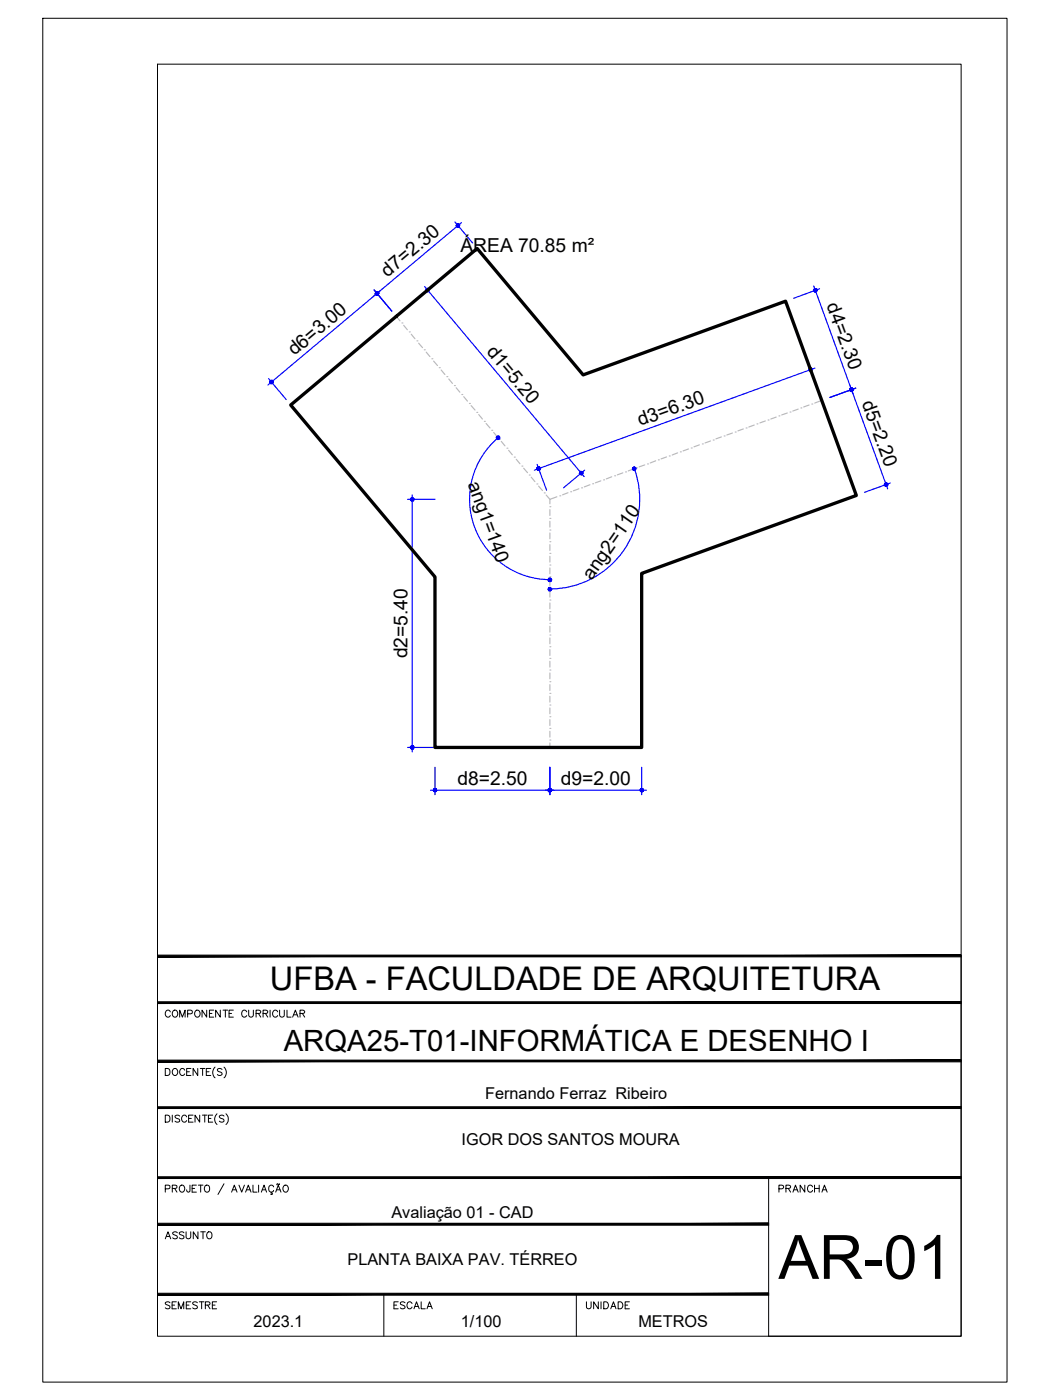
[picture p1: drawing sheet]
<svg xmlns="http://www.w3.org/2000/svg" width="229mm" height="305mm" viewBox="0 0 229 305" stroke-linecap="round" stroke-linejoin="round" font-family="sans-serif">
<!-- layer: ARQ_EIXO CINZA 04 -->
<g fill="none" stroke="#bababa" stroke-width=".25">
<path d="M86.3 68.9l.8 1M87.5 70.3h.1M87.9 70.8l.8 1M89.1 72.3h.1M89.5 72.8l.8 .9M90.8 74.2h.1M91.1 74.7l.9 1M92.4 76.2h.1M92.8 76.7l.8 .9M94 78.1h.1M94.4 78.6l.8 1M95.6 80.1h.1"/>
<path d="M96.1 80.6l.8 .9M97.3 82h.1M97.7 82.5l.8 1M98.9 83.9h.1M99.3 84.4l.8 1M100.5 85.9h.1M101 86.4l.8 .9M102.2 87.8h.1M102.6 88.3l.8 1M103.8 89.8h.1M104.2 90.3l.8 .9M105.5 91.7h.1"/>
<path d="M105.8 92.2l.9 1M107.1 93.7h.1M107.5 94.1l.8 1M108.7 95.6h.1M109.1 96.1l.8 1M110.4 97.6h.1M110.7 98l.8 1M112 99.5h.1M112.4 100l.8 1M145.1 99.5l-1.2 .4M145.7 99.3h.1M147.5 98.6l-1.2 .5"/>
<path d="M148.1 98.4h.1M149.9 97.7l-1.2 .5M150.5 97.5h.1M152.3 96.9l-1.2 .4M152.9 96.6h.1M154.7 96l-1.2 .4M155.3 95.8h.1M157.1 95.1l-1.2 .4M157.6 94.9h.1M159.5 94.3l-1.3 .4M160.1 94.1h.1M161.8 93.4l-1.1 .4"/>
<path d="M162.4 93.2h.1M164.2 92.5l-1.2 .5M164.8 92.3h.1M166.6 91.7l-1.2 .4M167.2 91.4h.1M169 90.8l-1.2 .4M169.6 90.6h.1M171.4 89.9l-1.2 .4M172 89.7h.1M173.8 89.1l-1.2 .4M174.4 88.8h.1M176.1 88.2l-1.1 .4"/>
<path d="M176.7 88h.1M178.9 87.2l-1.5 .6M113.6 101.5h.1M114 101.9l.9 1M115.2 103.4h.1M115.7 103.9l.8 1M116.9 105.4h.1M117.3 105.8l.8 1M118.5 107.3h.1M118.9 107.8l.8 .9M119.7 117.9h.1M119.7 115.4h.1"/>
<path d="M119.7 112.9h.1M119.7 110.3h.1M119.7 111v1.2M119.7 113.5v1.3M119.7 116v1.3M119.7 118.6v1.2M121.2 108.2l-1.5 .5v1M121.9 108h.1M123.7 107.3l-1.2 .4M124.2 107.1h.1M126 106.4l-1.2 .4M126.6 106.2h.1"/>
<path d="M128.4 105.5l-1.2 .5M129 105.3h.1M130.8 104.7l-1.2 .4M131.4 104.5h.1M133.2 103.8l-1.2 .5M133.8 103.6h.1M135.6 103l-1.2 .4M136.2 102.7h.1M138 102.1l-1.2 .4M138.6 101.9h.1M140.4 101.2l-1.3 .4M141 101h.1"/>
<path d="M142.7 100.3l-1.1 .5M143.3 100.1h.1M119.7 138.3h.1M119.7 135.7h.1M119.7 133.2h.1M119.7 130.6h.1M119.7 128.1h.1M119.7 125.6h.1M119.7 123h.1M119.7 120.5h.1M119.7 121.1v1.3M119.7 123.7v1.2"/>
<path d="M119.7 126.2v1.3M119.7 128.7v1.3M119.7 131.3v1.2M119.7 133.8v1.3M119.7 136.4v1.2M119.7 138.9v1.3M119.7 158.6h.1M119.7 156h.1M119.7 153.5h.1M119.7 151h.1M119.7 148.4h.1M119.7 145.9h.1"/>
<path d="M119.7 143.3h.1M119.7 140.8h.1M119.7 141.4v1.3M119.7 144v1.2M119.7 146.5v1.3M119.7 149.1v1.2M119.7 151.6v1.3M119.7 154.1v1.3M119.7 156.7v1.2M119.7 159.2v1.3M119.7 161.1h.1M119.7 161.8v.9"/>
</g>
<!-- layer: COTA AZUL -->
<g fill="none" stroke="#00f" stroke-width=".25">
<path d="M99.1 48.3l3.8 4.6M100.5 48.5l-19.2 16M81.4 63.1l3.9 4.6M82.8 63.2l-24.5 20.6M92.5 62.4l34.7 41.4M93.9 62.5l-4.6 3.9M176.1 79.5l2.1 5.7M177.2 62.3l16.1 44.1M178.4 62.9l-5.6 2M58.5 82.4l3.8 4.6M108.5 95.3a17.5 17.5 0 0 0-5.2 19.4 17.5 17.5 0 0 0 16.4 11.5M177.4 80.1l-61.1 22.3"/>
<path d="M186.3 84.5l-5.6 2M88.7 108.7h6M89.7 107.7v56M116.9 101.1l2.1 5.6M127.3 102.4l-4.6 3.8M138.1 102a19.5 19.5 0 0 1-18.4 26.2M193.8 105.2l-5.6 2M88.7 162.7h6M93.7 172h47M94.7 167v6M119.7 167v6M139.7 167v6"/>
</g>
<!-- layer: 0 -->
<g fill="#00f" stroke="#00f" stroke-width=".22">
<path d="M92.9 62.9l-.1 .1 .3 .2zM92.8 63l.3 .2h-.3zM92.8 63.2v.2l.3-.2z"/>
<path d="M92.8 63.4l.2 .1 .1-.3zM93.1 63.2l.1 .3h-.2zM93.1 63.2l.1 .3h.1z"/>
<path d="M93.1 63.2l.2 .3 .2-.2zM93.1 63.2l.4-.1v.2zM93.1 63.2l.4-.1-.1-.2z"/>
<path d="M93.2 62.8l-.1 .4 .3-.3zM93 62.8h.2l-.1 .4zM92.9 62.9l.2 .3-.1-.4z"/>
<path d="M126.5 103l.3 .3 .1-.2zM126.5 103h.4v.1zM126.5 103h.4l-.1-.3z"/>
<path d="M126.7 102.7l-.2 .3 .3-.3zM126.4 102.6l.3 .1-.2 .3zM126.3 102.7l.2 .3-.1-.4z"/>
<path d="M126.3 102.7l-.1 .2 .3 .1zM126.2 102.9l.3 .1-.3 .1zM126.2 103.1v.2l.3-.3z"/>
<path d="M126.2 103.3h.2l.1-.3zM126.5 103l.1 .4-.2-.1zM126.5 103l.1 .4 .2-.1z"/>
<path d="M89.6 108.4l.1 .3v-.4zM89.4 108.5l.2-.1 .1 .3zM89.4 108.5v.2h.3z"/>
<path d="M89.4 108.7v.2l.3-.2zM89.4 108.9l.3-.2-.1 .4zM89.7 108.7l-.1 .4h.1z"/>
<path d="M89.7 108.7v.4h.3zM89.7 108.7l.4 .2-.1 .2zM89.7 108.7l.4 .2v-.2z"/>
<path d="M89.7 108.7h.4v-.2zM90 108.4l.1 .1-.4 .2zM89.7 108.3v.4l.3-.3z"/>
<path d="M89.7 162.7v.4h.3zM89.7 162.7l.4 .2-.1 .2zM89.7 162.7l.4 .2v-.2z"/>
<path d="M89.7 162.7h.4v-.2zM90 162.4l.1 .1-.4 .2zM89.7 162.3v.4l.3-.3z"/>
<path d="M89.6 162.4l.1 .3v-.4zM89.4 162.5l.2-.1 .1 .3zM89.4 162.5v.2h.3z"/>
<path d="M89.4 162.7v.2l.3-.2zM89.4 162.9l.3-.2-.1 .4zM89.7 162.7l-.1 .4h.1z"/>
<path d="M116.9 102.2l.1 .1 .3-.3zM117.3 102l-.1 .4-.2-.1zM117.3 102l-.1 .4h.2z"/>
<path d="M117.3 102l.1 .4 .2-.1zM117.3 102l.3 .1v.2zM117.3 102l.3 .1v-.2z"/>
<path d="M117.5 101.7l-.2 .3 .3-.1zM117.3 101.6l.2 .1-.2 .3zM117.1 101.7l.2 .3v-.4z"/>
<path d="M117 101.8l.3 .2-.2-.3zM117 101.8l.3 .2-.4-.1zM116.9 101.9v.3l.4-.2z"/>
<path d="M176.7 80.2l-.2 .3 .3-.2zM176.5 80.1l.2 .1-.2 .3zM176.4 80.1l.1 .4v-.4z"/>
<path d="M176.2 80.2l.3 .3-.1-.4zM176.2 80.2l.3 .3-.4-.1zM176.1 80.4v.2l.4-.1z"/>
<path d="M176.1 80.6l.1 .2 .3-.3zM176.5 80.5l-.1 .4-.2-.1zM176.5 80.5l-.1 .4 .2-.1z"/>
<path d="M176.5 80.5l.1 .3 .1-.1zM176.5 80.5l.3 .1-.1 .1zM176.5 80.5l.3 .1v-.3z"/>
<path d="M177.2 63l.3 .2-.1-.3zM177.2 63l.3 .2h-.4zM177.1 63.2l.1 .1 .3-.1z"/>
<path d="M177.2 63.3l.1 .2 .2-.3zM177.5 63.2v.4l-.2-.1zM177.5 63.2v.4h.1z"/>
<path d="M177.5 63.2l.1 .4 .2-.1zM177.5 63.2l.4 .1-.1 .2zM177.5 63.2l.4 .1v-.2z"/>
<path d="M177.8 62.9l-.3 .3 .4-.1zM177.6 62.9h.2l-.3 .3zM177.4 62.9l.1 .3 .1-.3z"/>
<path d="M185.4 84.8l.1 .4 .2-.2zM185.4 84.8l.4 .1-.1 .1zM185.4 84.8l.4 .1-.1-.2z"/>
<path d="M185.6 84.5l-.2 .3 .3-.1zM185.5 84.5h.1l-.2 .3zM185.3 84.5l.1 .3 .1-.3z"/>
<path d="M185.1 84.6l.3 .2-.1-.3zM185.1 84.6l.3 .2h-.4zM185 84.8v.2l.4-.2z"/>
<path d="M185 85l.1 .1 .3-.3zM185.4 84.8l-.1 .4-.2-.1zM185.4 84.8l-.1 .4h.2z"/>
<path d="M185.1 84.6l.3 .2-.1-.3zM185.1 84.6l.3 .2h-.4zM185 84.8v.2l.4-.2z"/>
<path d="M185 85l.1 .1 .3-.3zM185.4 84.8l-.1 .4-.2-.1zM185.4 84.8l-.1 .4h.2z"/>
<path d="M185.4 84.8l.1 .4 .2-.2zM185.4 84.8l.4 .1-.1 .1zM185.4 84.8l.4 .1-.1-.2z"/>
<path d="M185.6 84.5l-.2 .3 .3-.1zM185.5 84.5h.1l-.2 .3zM185.3 84.5l.1 .3 .1-.3z"/>
<path d="M192.9 105.5l.1 .3 .2-.1zM192.9 105.5l.4 .1-.1 .1zM192.9 105.5l.4 .1v-.2z"/>
<path d="M193.1 105.2l-.2 .3 .4-.1zM193 105.1l.1 .1-.2 .3zM192.8 105.2l.1 .3 .1-.4z"/>
<path d="M192.6 105.2l.3 .3-.1-.3zM192.6 105.2l.3 .3h-.4zM192.5 105.5v.1l.4-.1z"/>
<path d="M192.5 105.6l.2 .2 .2-.3zM192.9 105.5l-.1 .4-.1-.1zM192.9 105.5l-.1 .4 .2-.1z"/>
<path d="M82.2 63.5l-.1 .4 .3-.3zM82 63.5h.2l-.1 .4zM81.8 63.6l.3 .3-.1-.4z"/>
<path d="M81.8 63.6l-.1 .2 .4 .1zM81.7 63.8l.4 .1-.4 .1zM81.7 64l.1 .1 .3-.2z"/>
<path d="M81.8 64.1l.2 .1 .1-.3zM82.1 63.9v.4l-.1-.1zM82.1 63.9v.4l.2-.1z"/>
<path d="M82.1 63.9l.2 .3 .1-.2zM82.1 63.9l.4-.1-.1 .2zM82.1 63.9l.4-.1-.1-.2z"/>
<path d="M58.8 83.4l.2 .1 .1-.3zM59.1 83.2l.1 .3h-.2zM59.1 83.2l.1 .3 .2-.1z"/>
<path d="M59.1 83.2l.3 .2v-.1zM59.1 83.2l.4-.1-.1 .2zM59.1 83.2l.4-.1-.1-.2z"/>
<path d="M59.2 82.8l-.1 .4 .3-.3zM59 82.8h.2l-.1 .4zM58.8 82.9l.3 .3-.1-.4z"/>
<path d="M58.8 82.9v.2l.3 .1zM58.8 83.1l.3 .1h-.4zM58.7 83.2l.1 .2 .3-.2z"/>
<path d="M81.8 64.1l.2 .1 .1-.3zM82.1 63.9v.4l-.1-.1zM82.1 63.9v.4l.2-.1z"/>
<path d="M82.1 63.9l.2 .3 .1-.2zM82.1 63.9l.4-.1-.1 .2zM82.1 63.9l.4-.1-.1-.2z"/>
<path d="M82.2 63.5l-.1 .4 .3-.3zM82 63.5h.2l-.1 .4zM81.8 63.6l.3 .3-.1-.4z"/>
<path d="M81.8 63.6l-.1 .2 .4 .1zM81.7 63.8l.4 .1-.4 .1zM81.7 64l.1 .1 .3-.2z"/>
<path d="M99.8 48.8l-.1 .3 .3-.2zM99.7 48.7l.1 .1-.1 .3zM99.4 48.8l.3 .3v-.4z"/>
<path d="M99.4 48.8v.2l.3 .1zM99.4 49l.3 .1h-.4zM99.3 49.1l.1 .3 .3-.3z"/>
<path d="M99.4 49.4h.2l.1-.3zM99.7 49.1l.1 .4-.2-.1zM99.7 49.1l.1 .4 .1-.1z"/>
<path d="M99.7 49.1l.2 .3 .1-.2zM99.7 49.1l.4-.1-.1 .2zM99.7 49.1l.4-.1-.1-.1z"/>
<path d="M119.7 172h.4l-.1-.2zM119.9 171.7l.1 .1-.3 .2zM119.7 171.7v.3l.2-.3z"/>
<path d="M119.5 171.7l.2 .3v-.3zM119.5 171.7l.2 .3-.3-.2zM119.4 171.8l-.1 .2h.4z"/>
<path d="M119.3 172l.1 .2 .3-.2zM119.4 172.2l.3-.2-.2 .3zM119.7 172l-.2 .3 .2 .1z"/>
<path d="M119.7 172v.4l.2-.1zM119.7 172l.3 .2-.1 .1zM119.7 172l.3 .2 .1-.2z"/>
<path d="M94.3 172l.1 .2 .3-.2zM94.4 172.2l.3-.2-.2 .3zM94.7 172l-.2 .3 .2 .1z"/>
<path d="M94.7 172v.4l.2-.1zM94.7 172l.3 .2-.1 .1zM94.7 172l.3 .2 .1-.2z"/>
<path d="M94.7 172h.4l-.1-.2zM94.9 171.7l.1 .1-.3 .2zM94.7 171.7v.3l.2-.3z"/>
<path d="M94.5 171.7l.2 .3v-.3zM94.5 171.7l.2 .3-.3-.2zM94.4 171.8l-.1 .2h.4z"/>
<path d="M139.7 172h.4l-.1-.2zM139.9 171.7l.1 .1-.3 .2zM139.7 171.7v.3l.2-.3z"/>
<path d="M139.5 171.7l.2 .3v-.3zM139.5 171.7l.2 .3-.3-.2zM139.4 171.8l-.1 .2h.4z"/>
<path d="M139.3 172l.1 .2 .3-.2zM139.4 172.2l.3-.2-.2 .3zM139.7 172l-.2 .3 .2 .1z"/>
<path d="M139.7 172v.4l.2-.1zM139.7 172l.3 .2-.1 .1zM139.7 172l.3 .2 .1-.2z"/>
<path d="M119.3 172l.1 .2 .3-.2zM119.4 172.2l.3-.2-.2 .3zM119.7 172l-.2 .3 .2 .1z"/>
<path d="M119.7 172v.4l.2-.1zM119.7 172l.3 .2-.1 .1zM119.7 172l.3 .2 .1-.2z"/>
<path d="M119.7 172h.4l-.1-.2zM119.9 171.7l.1 .1-.3 .2zM119.7 171.7v.3l.2-.3z"/>
<path d="M119.5 171.7l.2 .3v-.3zM119.5 171.7l.2 .3-.3-.2zM119.4 171.8l-.1 .2h.4z"/>
<path d="M108.6 95l-.1 .3 .3-.2zM108.4 95h.2l-.1 .3zM108.2 95l.3 .3-.1-.3z"/>
<path d="M108.2 95l-.1 .2 .4 .1zM108.1 95.2l.4 .1-.4 .1zM108.1 95.4l.1 .1 .3-.2z"/>
<path d="M108.2 95.5l.1 .2 .2-.4zM108.5 95.3v.4h-.2zM108.5 95.3v.4l.2-.1z"/>
<path d="M108.5 95.3l.2 .3 .1-.2zM108.5 95.3h.3v.1zM108.5 95.3h.3v-.2z"/>
<path d="M119.7 126.2h.4l-.1-.1zM119.9 125.9l.1 .2-.3 .1zM119.7 125.9v.3l.2-.3z"/>
<path d="M119.5 125.9l.2 .3v-.3zM119.5 125.9l.2 .3-.3-.1zM119.4 126.1l-.1 .1h.4z"/>
<path d="M119.3 126.2l.1 .2 .3-.2zM119.4 126.4l.3-.2-.2 .4zM119.7 126.2l-.2 .4h.2z"/>
<path d="M119.7 126.2v.4h.2zM119.7 126.2l.3 .2-.1 .2zM119.7 126.2l.3 .2 .1-.2z"/>
<path d="M119.3 128.3l.1 .1 .3-.1zM119.4 128.4l.3-.1-.2 .3zM119.7 128.3l-.2 .3 .2 .1z"/>
<path d="M119.7 128.3v.4l.2-.1zM119.7 128.3l.3 .1-.1 .2zM119.7 128.3l.3 .1 .1-.1z"/>
<path d="M119.7 128.3h.4l-.1-.2zM119.9 127.9l.1 .2-.3 .2zM119.7 127.9v.4l.2-.4z"/>
<path d="M119.5 127.9l.2 .4v-.4zM119.5 127.9l.2 .4-.3-.2zM119.4 128.1l-.1 .2h.4z"/>
<path d="M137.8 101.8l.3 .2-.1-.3zM137.8 101.8l.3 .2h-.4zM137.7 102v.2l.4-.2z"/>
<path d="M137.7 102.2l.1 .1 .3-.3zM138.1 102l-.1 .4-.2-.1zM138.1 102l-.1 .4h.2z"/>
<path d="M138.1 102l.1 .4 .1-.1zM138.1 102l.3 .1-.1 .2zM138.1 102l.3 .1v-.2z"/>
<path d="M138.3 101.8l-.2 .2 .3-.1zM138.1 101.7l.2 .1-.2 .2zM138 101.7l.1 .3v-.3z"/>
</g>
<path d="M63.3 88.2l40.6-34.1 23.1 27.5 44-16 15.4 42.3-46.7 16.9v37.9h-45v-37.1z" fill="none" stroke="#000" stroke-width=".72"/>
<!-- layer: MRG_EXTERNA -->
<path d="M9.3 4h209.9v296.9h-209.9z" fill="none" stroke="#000" stroke-width=".22"/>
<!-- layer: MRG_INTERNA -->
<path d="M34.3 14h175v276.9h-175z" fill="none" stroke="#000" stroke-width=".22"/>
<!-- layer: SIMB_01 -->
<g fill="#000" stroke="#000" stroke-width=".22">
<path d="M34.3 218.1v.4l175-.4zM34.3 218.5l175-.4v.4z"/>
<path d="M34.3 207.9v.4l175-.4zM34.3 208.3l175-.4v.4z"/>
<path d="M34.3 230.8v.4l175-.4zM34.3 231.2l175-.4v.4z"/>
<path d="M34.3 256.2v.4l175-.4zM34.3 256.6l175-.4v.4z"/>
<path d="M34.3 241v.3l175-.3zM34.3 241.3l175-.3v.3z"/>
<path d="M34.3 266.3v.4l133-.4zM34.3 266.7l133-.4v.4z"/>
<path d="M34.3 282h133v-.4zM34.3 281.6h133l-133 .4z"/>
</g>
<g fill="none" stroke="#000" stroke-width=".22">
<path d="M45 219.9v1.5l-1-1.5v1.5M46.5 219.9h-.9v1.5h.9M48 219.9v1.5l-1.1-1.5v1.5M48.6 219.9h1M49.1 219.9v1.5M50.8 219.9h-.9v1.5h.9M54.1 219.9v1.1l.5 .4h.3l.3-.4v-1.1M58.8 219.9v1.5M60.9 219.9v1.1l.4 .4 .5-.2 .1-1.3M62.5 219.9v1.5h.9M209.3 208.1v82.8h-42v-34.5M36 232.6h.5a.82 .82 0 0 1 .5 .8 .82 .82 0 0 1-.5 .7h-.5z"/>
<path d="M37.1 220.3a.56 .56 0 0 0-.7-.4 .56 .56 0 0 0-.4 .6 .63 .63 0 0 0 .2 .8 .63 .63 0 0 0 .9-.2M37.7 220.1a.72 .72 0 0 1 1 .2 .72 .72 0 0 1-.3 1.1 .72 .72 0 0 1-.9-.4 .72 .72 0 0 1 .2-.9zM37.7 232.8a.72 .72 0 0 1 1 .2 .72 .72 0 0 1-.3 1.1 .72 .72 0 0 1-.9-.4 .72 .72 0 0 1 .2-.9zM39.1 221.4v-1.5l.6 1.5 .6-1.5v1.5M40.2 233a.56 .56 0 0 0-.6-.4 .56 .56 0 0 0-.5 .6 .63 .63 0 0 0 .3 .8 .63 .63 0 0 0 .8-.2M40.6 233.3h.6M40.9 220.7l.9-.1v-.5l-.3-.2h-.6v1.5M41.6 232.6h-1v1.5h1M42.7 220a.71 .71 0 0 1 .9 .7 .71 .71 0 0 1-.9 .7l-.3-.5v-.4zM43.1 232.6v1.5l-1.1-1.5v1.5M43.6 232.6h1M44.1 232.6v1.5"/>
<path d="M44.9 233.3h.6M45.6 220.6h.5M45.9 232.6h-1v1.5h1M46.8 232.3a1.57 1.57 0 0 0 0 2.4M48.3 232.8l-.3-.2-.7 .2 .2 .4 .5 .2 .3 .3v.2l-.3 .2-.7-.2M48.8 232.3a1.57 1.57 0 0 1 0 2.4M49.9 220.6h.5M53.7 220.3a.56 .56 0 0 0-.6-.4 .56 .56 0 0 0-.5 .6 .63 .63 0 0 0 .3 .8 .63 .63 0 0 0 .8-.2M55.8 220.6h.8l.2-.4-.4-.3h-.6v1.5M56.3 220.6l.5 .8M57.3 220.6h.8l.2-.4-.4-.3h-.6v1.5M57.8 220.6l.5 .8"/>
<path d="M60.5 220.3a.56 .56 0 0 0-.7-.4 .56 .56 0 0 0-.4 .6 .63 .63 0 0 0 .2 .8 .63 .63 0 0 0 .9-.2M63.7 221.4l.6-1.5 .6 1.5M63.9 220.9h.7M65.3 220.6h.9l.1-.4-.3-.3h-.7v1.5M65.8 220.6l.5 .8M36 242.8h.5a.82 .82 0 0 1 .5 .7 .82 .82 0 0 1-.5 .8h-.5zM36 258.8l.9-.1 .1-.6-1-.1v1.5M37.5 258.7l1-.1v-.5l-1-.1v1.5M37.5 242.8v1.5M38 258.7l.5 .8M39.1 243l-.3-.2-.7 .2 .2 .4 .7 .3 .1 .2v.2l-.3 .2-.7-.2M39.2 258.2a.72 .72 0 0 1 1 .2 .72 .72 0 0 1-.3 1.1 .72 .72 0 0 1-.9-.4 .72 .72 0 0 1 .2-.9z"/>
<path d="M40.6 243.2a.56 .56 0 0 0-.6-.4 .56 .56 0 0 0-.5 .6 .63 .63 0 0 0 .3 .8 .63 .63 0 0 0 .8-.2M41.1 243.5h.6M41.4 258l-.1 1.4-.4 .1-.2-.1-.1-.4M41.8 258.7h.6M42 242.8h-.9v1.5h.9M42.8 258h-1v1.5h1M43.2 258h1M43.5 242.8v1.5l-1-1.5v1.5M43.7 258v1.5M44.1 242.8h1M44.6 242.8v1.5M44.6 258.2a.63 .63 0 0 1 .8-.1 .63 .63 0 0 1 .2 .9 .57 .57 0 0 1-.5 .6 .57 .57 0 0 1-.6-.6z"/>
<path d="M45.4 243.5h.5M46.3 242.8h-.9v1.5h.9M47.2 242.5a1.57 1.57 0 0 0 0 2.3M48.8 243l-.4-.2-.6 .2 .1 .4 .7 .3 .2 .2v.2l-.4 .2-.6-.2M48.8 257.7l-1.3 2.4M49.2 242.5a1.57 1.57 0 0 1 0 2.3M50.4 259.5l.6-1.5 .6 1.5M50.7 259h.7M52 258l.6 1.5 .6-1.5M53.5 259.5l.6-1.5 .6 1.5M53.7 259h.7M55.1 258v1.5h.9"/>
<path d="M56.3 258v1.5M56.9 259.5l.6-1.5 .5 1.5M57.1 259h.7M59.1 259.5v.3l.2 .2h-.4M59.6 258.4a.6 .6 0 0 0-.9-.3 .6 .6 0 0 0-.2 .9 .54 .54 0 0 0 .4 .5 .54 .54 0 0 0 .7-.3M60 259.5l.6-1.5 .6 1.5M60.2 259h.8M60.3 257.8l-.1 .1M60.3 257.8h.2M60.5 257.8l.1 .1M60.6 257.9h.2M60.9 257.7l-.1 .2"/>
<path d="M61.8 258.2a.72 .72 0 0 1 1 .2 .72 .72 0 0 1-.3 1.1 .72 .72 0 0 1-.9-.4 .72 .72 0 0 1 .2-.9zM83.6 281.8v9.1M125.5 281.8v9.1"/>
</g>
<text font-size="13.3" x="169.5" y="278.4">AR-01</text>
<text font-size="7.1" x="58.8" y="215.6">UFBA - FACULDADE DE ARQUITETURA</text>
<text font-size="6.4" x="61.8" y="228.9">ARQA25-T01-INFORMÁTICA E DESENHO I</text>
<g font-size="4.4">
<text x="168.3" y="260.7">PRANCHA</text>
<text x="34.9" y="270.9">ASSUNTO</text>
<text x="34.9" y="286.1">SEMESTRE</text>
<text x="84.7" y="286.1">ESCALA</text>
<text x="126.3" y="286.1">UNIDADE</text>
</g>
<g font-size="4.2">
<text x="100.2" y="54.8">ÁREA 70.85 m²</text>
<text x="84.4" y="60.6" transform="rotate(-40 84.4 60.6)">d7=2.30</text>
<text x="179.8" y="66.5" transform="rotate(70 179.8 66.5)">d4=2.30</text>
<text x="64.1" y="77.6" transform="rotate(-40 64.1 77.6)">d6=3.00</text>
<text x="105.7" y="76.6" transform="rotate(50 105.7 76.6)">d1=5.20</text>
<text x="187.5" y="87.7" transform="rotate(70 187.5 87.7)">d5=2.20</text>
<text x="139.4" y="92.8" transform="rotate(-20 139.4 92.8)">d3=6.30</text>
<text x="101.8" y="105.3" transform="rotate(70 101.8 105.3)">ang1=140</text>
<text x="128.8" y="126.5" transform="rotate(-55 128.8 126.5)">ang2=110</text>
<text x="88.7" y="143.3" transform="rotate(-90 88.7 143.3)">d2=5.40</text>
<text x="99.6" y="171">d8=2.50</text>
<text x="122.1" y="171">d9=2.00</text>
</g>
<g font-size="3.5">
<text x="105.6" y="239.3">Fernando Ferraz Ribeiro</text>
<text x="100.5" y="249.3">IGOR DOS SANTOS MOURA</text>
<text x="85.2" y="265.2">Avaliação 01 - CAD</text>
<text x="75.6" y="275.4">PLANTA BAIXA PAV. TÉRREO</text>
<text x="55.2" y="289">2023.1</text>
<text x="100.3" y="289">1/100</text>
<text x="139" y="289">METROS</text>
</g>
</svg>
